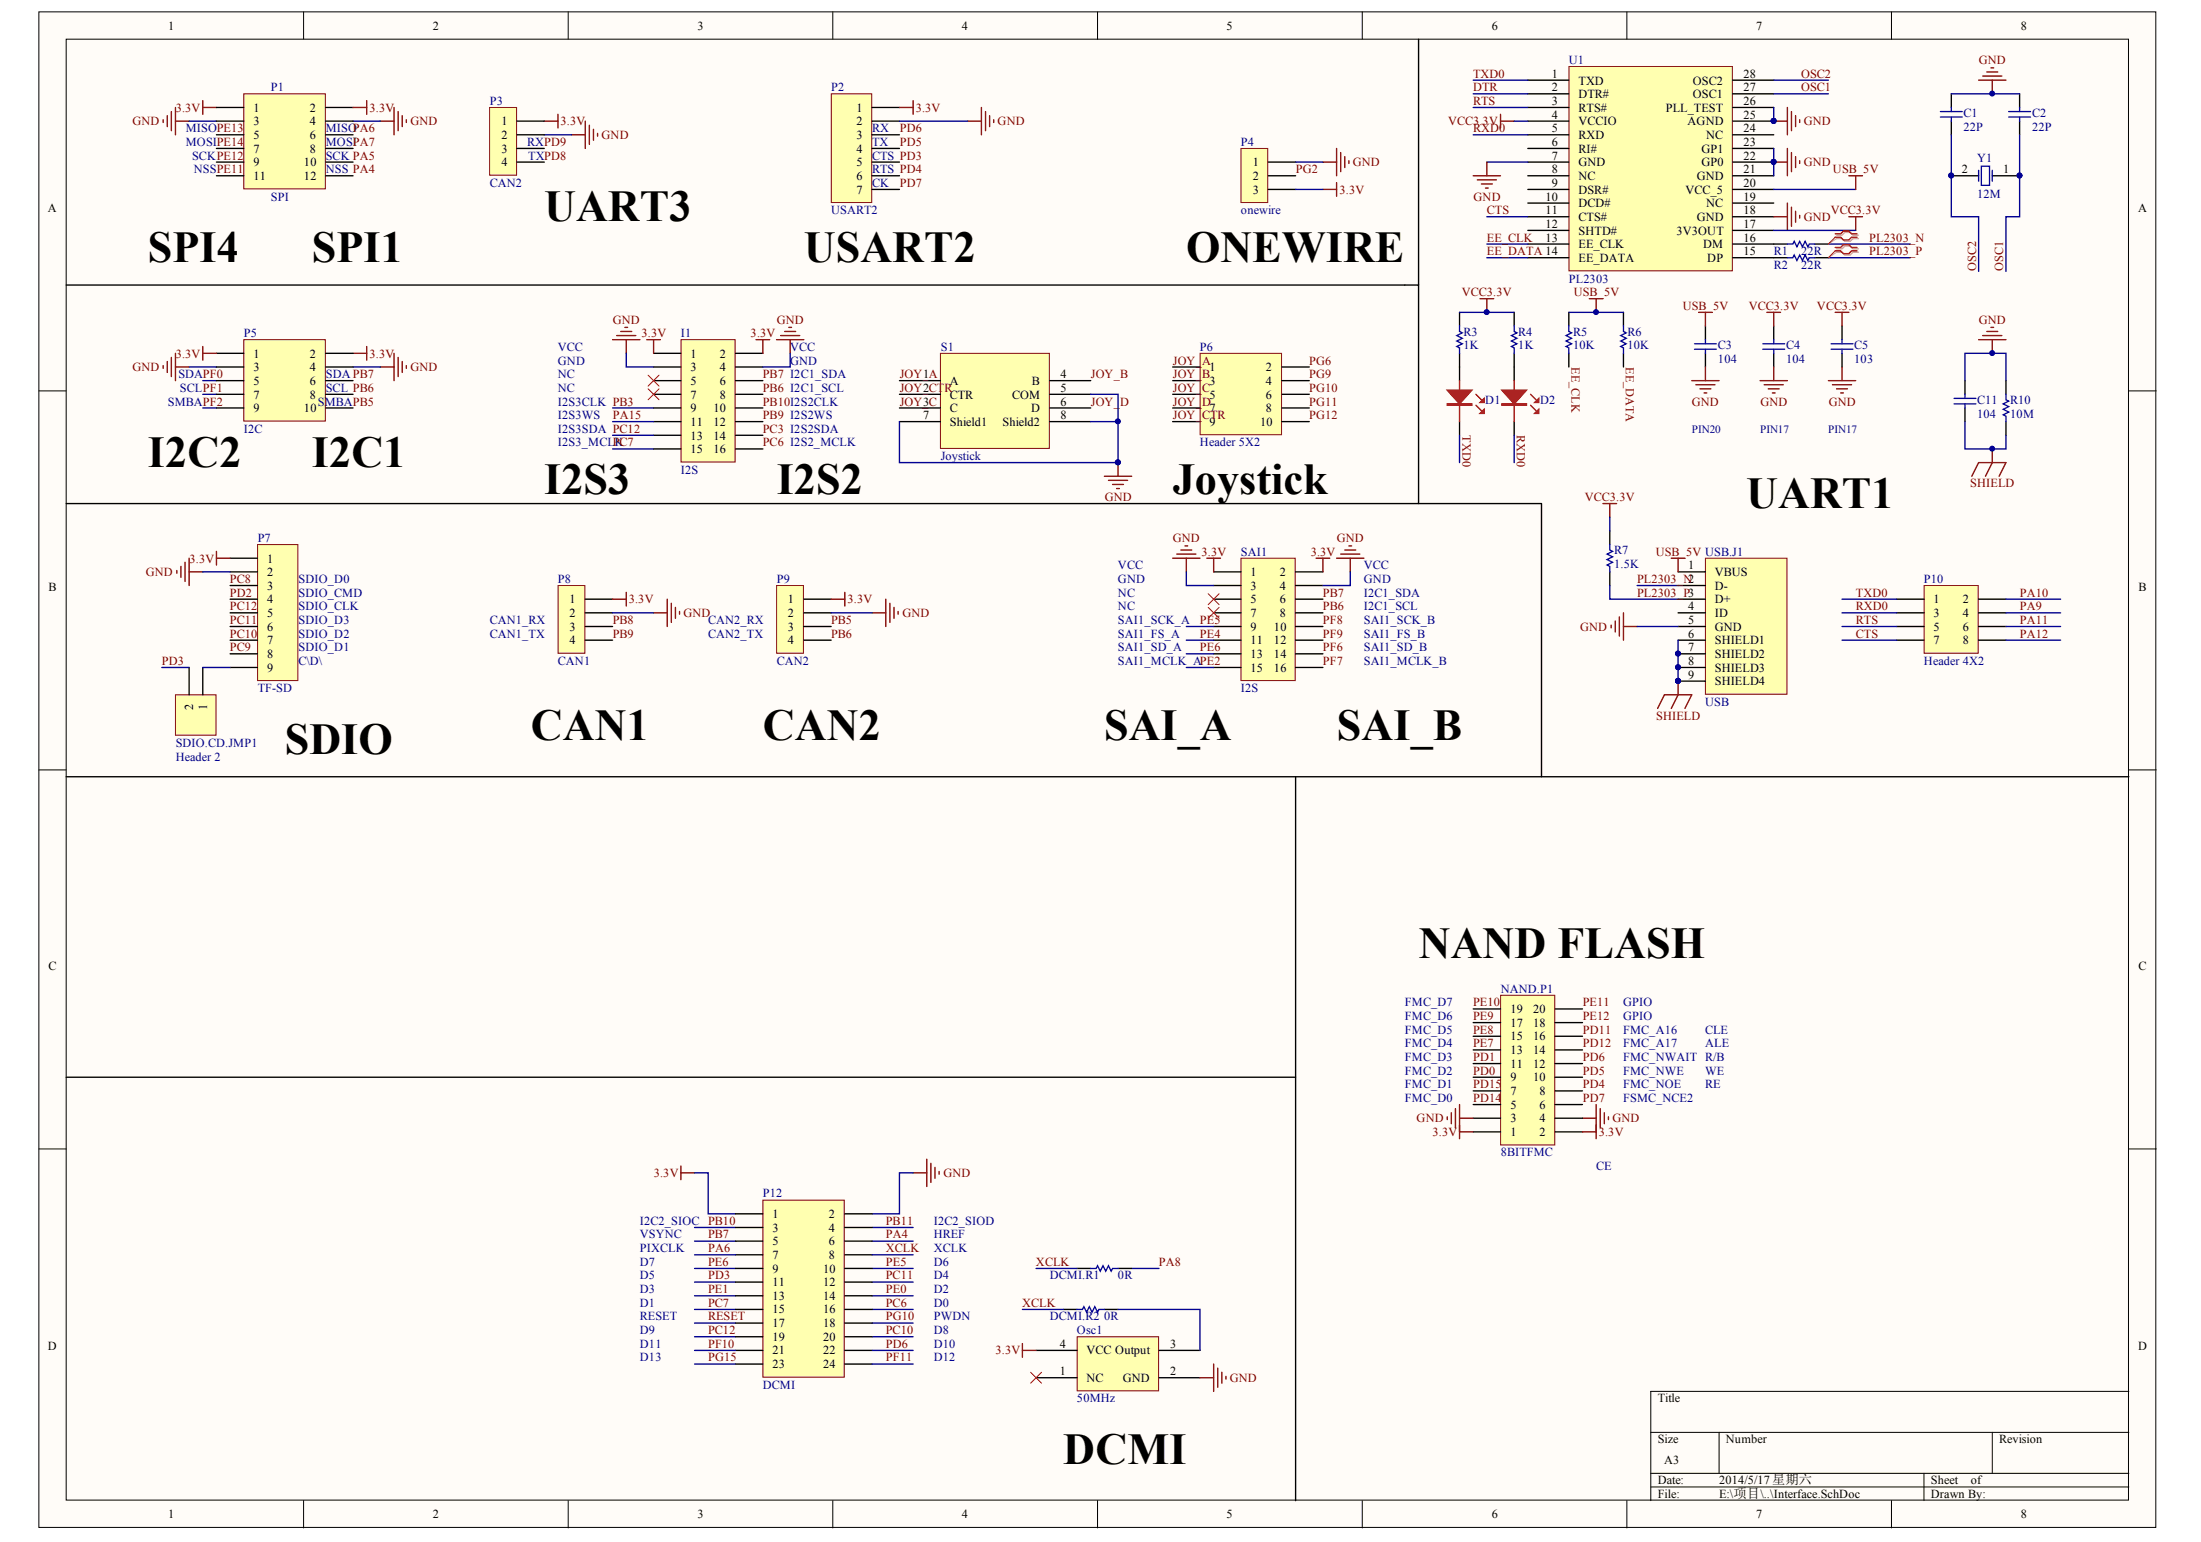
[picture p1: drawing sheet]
<svg xmlns="http://www.w3.org/2000/svg" width="291mm" height="204mm" viewBox="0 0 291 204" stroke-linecap="round" stroke-linejoin="round" font-family="sans-serif">
<g fill="#fffcf8" stroke="#000" stroke-width=".13">
<path d="M5.1 1.6h280v200.4h-280z"/>
<path d="M8.8 5.2h272.7v193.2h-272.7z"/>
</g>
<g fill="none" stroke="#000" stroke-width=".13">
<path d="M40.1 1.6v3.6M75.1 1.6v3.6M110.1 1.6v3.6M145.1 1.6v3.6M180.1 1.6v3.6M215.1 1.6v3.6M250.1 1.6v3.6M5.1 51.7h3.7M281.5 51.7h3.6M5.1 101.8h3.7M281.5 101.8h3.6M5.1 151.9h3.7"/>
<path d="M281.5 151.9h3.6M40.1 198.4v3.7M75.1 198.4v3.7M110.1 198.4v3.7M145.1 198.4v3.7M180.1 198.4v3.7M215.1 198.4v3.7M218.3 189.4h63.2M218.3 194.8h63.2M218.3 196.6h63.2M227.3 189.4v5.4M250.1 198.4v3.7"/>
<path d="M254.4 194.8v3.6M263.4 189.4v5.4M281.5 184h-63.2v14.4"/>
</g>
<path d="M23.4 75.4v.4M23.9 74.9v1.4M24.5 74.4v2.5M25 73.8v3.6M25 75.6h1.8" fill="none" stroke="#800000" stroke-width=".18"/>
<path d="M34.1 72h5.3v18h-5.3z" fill="#ffffb0" stroke="#800000" stroke-width=".13"/>
<path d="M30.4 73.8h3.6M30.4 75.6h3.6M30.4 77.4h3.6M30.4 79.2h3.6M30.4 81h3.6M30.4 82.8h3.6M30.4 84.7h3.6M30.4 86.5h3.6M30.4 88.3h3.6" fill="none" stroke="#000" stroke-width=".18"/>
<path d="M25 48.5h3.6M26.8 50.3h1.8M26.8 52.1h1.8M26.8 53.9h1.8M46.7 48.5h3.6M26.8 75.6h3.6" fill="none" stroke="#000080" stroke-width=".18"/>
<g fill="none" stroke="#800000" stroke-width=".18">
<path d="M21.6 48.3v.4M22.1 47.8v1.5M22.7 47.3v2.5M23.2 46.7v3.6M23.2 48.5h1.8M46.7 46.7h1.8M48.5 45.8v1.8M50.3 48.5h1.8M52.1 46.7v3.6M52.6 47.3v2.5M53.2 47.8v1.5M53.7 48.3v.4"/>
<path d="M28.6 72.9v1.8M28.6 73.8h1.8"/>
</g>
<path d="M32.2 44.9h10.8v10.8h-10.8z" fill="#ffffb0" stroke="#800000" stroke-width=".13"/>
<path d="M28.6 46.7h3.6M28.6 48.5h3.6M28.6 50.3h3.6M28.6 52.1h3.6M28.6 53.9h3.6M43.1 46.7h3.6M43.1 48.5h3.6M43.1 50.3h3.6M43.1 52.1h3.6M43.1 53.9h3.6" fill="none" stroke="#000" stroke-width=".18"/>
<g fill="none" stroke="#800000" stroke-width=".18">
<path d="M21.6 15.8v.4M22.1 15.3v1.4M22.7 14.8v2.5M23.2 14.2v3.6M23.2 16h1.8M26.8 13.3v1.8M26.8 14.2h1.8M50.3 16h1.8M52.1 14.2v3.6M52.6 14.8v2.5M53.2 15.3v1.4M53.7 15.8v.4"/>
<path d="M26.8 45.8v1.8M26.8 46.7h1.8"/>
</g>
<path d="M25 16h3.6M46.7 16h3.6" fill="none" stroke="#000080" stroke-width=".18"/>
<path d="M32.2 12.4h10.8v12.6h-10.8z" fill="#ffffb0" stroke="#800000" stroke-width=".13"/>
<path d="M28.6 14.2h3.6M28.6 16h3.6M28.6 17.8h3.6M28.6 19.6h3.6M43.1 14.2h3.6M43.1 16h3.6M43.1 17.8h3.6M43.1 19.6h3.6M28.6 21.4h3.6M28.6 23.2h3.6M43.1 21.4h3.6M43.1 23.2h3.6" fill="none" stroke="#000" stroke-width=".18"/>
<path d="M124.4 46.7h14.4v12.6h-14.4z" fill="#ffffb0" stroke="#800000" stroke-width=".13"/>
<path d="M118.9 50.3h5.5M118.9 52.1h5.5M118.9 53.9h5.5M118.9 55.8h5.5M138.8 50.3h5.4M138.8 52.1h5.4M138.8 53.9h5.4M138.8 55.8h5.4" fill="none" stroke="#000" stroke-width=".18"/>
<path d="M46.7 14.2h1.8M48.5 13.3v1.8M146 63h3.6M146.6 63.5h2.5M147.1 64.1h1.5M147.7 64.6h.3M147.8 61.2v1.8" fill="none" stroke="#800000" stroke-width=".18"/>
<g fill="#000080" stroke="#000080" stroke-width=".13">
<circle cx="147.8" cy="61.1" r=".33"/>
<circle cx="147.8" cy="55.7" r=".33"/>
</g>
<path d="M144.2 55.8h3.6" fill="none" stroke="#000080" stroke-width=".18"/>
<path d="M73.8 77.4h3.5v9h-3.5z" fill="#ffffb0" stroke="#800000" stroke-width=".13"/>
<path d="M77.4 79.2h3.6M77.4 81h3.6M77.4 82.8h3.6M77.4 84.7h3.6" fill="none" stroke="#000" stroke-width=".18"/>
<path d="M81 79.2h1.8M82.8 78.3v1.8M88.2 79.2v3.6M88.8 79.8v2.5M86.4 81h1.8M89.3 80.3v1.5M89.9 80.9v.3" fill="none" stroke="#800000" stroke-width=".18"/>
<path d="M81 81h5.4" fill="none" stroke="#000080" stroke-width=".18"/>
<path d="M102.7 77.4h3.5v9h-3.5z" fill="#ffffb0" stroke="#800000" stroke-width=".13"/>
<path d="M106.3 79.2h3.6M106.3 81h3.6M106.3 82.8h3.6M106.3 84.7h3.6" fill="none" stroke="#000" stroke-width=".18"/>
<g fill="none" stroke="#800000" stroke-width=".18">
<path d="M109.9 79.2h1.8M111.7 78.3v1.8M117.1 79.2v3.6M117.7 79.8v2.5M115.3 81h1.8M118.2 80.3v1.5M118.8 80.9v.3M90 155.1h1.8M90 154.2v1.8M120.7 155.1h1.8M122.5 153.3v3.6M123.1 153.8v2.6"/>
<path d="M123.6 154.4v1.4M124.2 154.9v.4"/>
</g>
<g fill="none" stroke="#000080" stroke-width=".18">
<path d="M109.9 81h5.4M91.8 155.1h1.8v5.4h3.7M120.7 155.1h-1.8v5.4h-3.6M91.8 162.3h5.5M91.8 164.1h5.5M91.8 167.7h5.5M91.8 169.5h5.5M91.8 171.3h5.5M91.8 173.2h5.5M91.8 175h5.5M91.8 176.8h5.5M115.3 162.3h5.4"/>
<path d="M115.3 164.1h5.4M115.3 167.7h5.4M115.3 169.5h5.4M115.3 171.3h5.4M115.3 173.2h5.4M115.3 175h5.4M115.3 176.8h5.4"/>
</g>
<path d="M100.9 158.7h10.7v23.4h-10.7z" fill="#ffffb0" stroke="#800000" stroke-width=".13"/>
<g fill="none" stroke="#000" stroke-width=".18">
<path d="M97.3 160.5h3.6M97.3 162.3h3.6M97.3 164.1h3.6M97.3 165.9h3.6M97.3 167.7h3.6M97.3 169.5h3.6M97.3 171.3h3.6M97.3 173.2h3.6M97.3 175h3.6M97.3 176.8h3.6M97.3 178.6h3.6M111.7 160.5h3.6"/>
<path d="M111.7 162.3h3.6M111.7 164.1h3.6M111.7 165.9h3.6M111.7 167.7h3.6M111.7 169.5h3.6M111.7 171.3h3.6M111.7 173.2h3.6M111.7 175h3.6M111.7 176.8h3.6M111.7 178.6h3.6M142.4 167.7h1.8M147.8 167.7h1.8"/>
<path d="M97.3 180.4h3.6M111.7 180.4h3.6"/>
</g>
<path d="M91.8 178.6h5.5M91.8 165.9h5.5M115.3 178.6h5.4M115.3 165.9h5.4M149.6 167.7h3.7M91.8 180.4h5.5M115.3 180.4h5.4" fill="none" stroke="#000080" stroke-width=".18"/>
<path d="M144.2 167.7h.7l.2-.3 .4 .7 .4-.7 .3 .7 .4-.7 .3 .7 .2-.4h.7" fill="none" stroke="#00f" stroke-width=".18"/>
<path d="M90.1 44.9h7.1v16.2h-7.1z" fill="#ffffb0" stroke="#800000" stroke-width=".13"/>
<g fill="none" stroke="#000" stroke-width=".18">
<path d="M86.4 46.7h3.6M86.4 48.5h3.6M86.4 50.3h3.6M86.4 52.1h3.6M86.4 53.9h3.6M86.4 55.8h3.6M86.4 57.6h3.6M86.4 59.4h3.6M97.3 46.7h3.6M97.3 48.5h3.6M97.3 50.3h3.6M97.3 52.1h3.6"/>
<path d="M97.3 53.9h3.6M97.3 55.8h3.6M97.3 57.6h3.6M97.3 59.4h3.6"/>
</g>
<g fill="none" stroke="#800000" stroke-width=".18">
<path d="M81 44.9h3.6M81.5 44.4h2.6M82.1 43.8h1.4M82.6 43.3h.4M82.8 44.9v1.8M85.5 44.9h1.8M86.4 44.9v1.8M100 44.9h1.8M100.9 44.9v1.8M102.7 44.9h3.6M103.2 44.4h2.6M103.8 43.8h1.4"/>
<path d="M104.3 43.3h.4M104.5 44.9v1.8"/>
</g>
<path d="M81 53.9h5.4M81 55.8h5.4M81 57.6h5.4M81 59.4h5.4M82.8 46.7v1.8h3.6M104.5 46.7v1.8h-3.6" fill="none" stroke="#000080" stroke-width=".18"/>
<path d="M142.4 176.8h10.8v7.1h-10.8z" fill="#ffffb0" stroke="#800000" stroke-width=".13"/>
<path d="M137 178.6h5.4M140.6 173.2h1.8M146 173.2h1.8M153.3 178.6h5.4M137 182.2h5.4M153.3 182.2h5.4" fill="none" stroke="#000" stroke-width=".18"/>
<path d="M135.2 173.2h5.4M137 167.7h5.4M147.8 173.2h10.9v5.4" fill="none" stroke="#000080" stroke-width=".18"/>
<path d="M142.4 173.2h.7l.2-.4 .4 .7 .3-.7 .4 .7 .4-.7 .3 .7 .2-.3h.7" fill="none" stroke="#00f" stroke-width=".18"/>
<path d="M135.2 177.7v1.8M135.2 178.6h1.8M158.7 182.2h1.8M160.5 180.4v3.6M161 180.9v2.5M161.6 181.5v1.4M162.1 182v.4" fill="none" stroke="#800000" stroke-width=".18"/>
<path d="M164.1 19.6h3.5v7.2h-3.5z" fill="#ffffb0" stroke="#800000" stroke-width=".13"/>
<path d="M167.7 21.4h3.6M167.7 23.2h3.6M167.7 25h3.6" fill="none" stroke="#000" stroke-width=".18"/>
<g fill="none" stroke="#800000" stroke-width=".18">
<path d="M72 16h1.8M73.8 15.1v1.8M75.6 17.8h1.8M77.4 16v3.6M77.9 16.6v2.5M78.5 17.1v1.4M79 17.6v.4M176.7 19.6v3.6M174.9 21.4h1.8M174.9 25h1.8M176.7 24.1v1.9M177.3 20.2v2.5"/>
<path d="M177.8 20.7v1.5M178.4 21.3v.3"/>
</g>
<path d="M72 17.8h3.6M171.3 21.4h3.6M171.3 25h3.6" fill="none" stroke="#000080" stroke-width=".18"/>
<path d="M158.7 46.7h10.8v10.8h-10.8z" fill="#ffffb0" stroke="#800000" stroke-width=".13"/>
<path d="M155.1 48.5h3.6M155.1 50.3h3.6M155.1 52.1h3.6M155.1 53.9h3.6M155.1 55.8h3.6M169.5 48.5h3.6M169.5 50.3h3.6M169.5 52.1h3.6M169.5 53.9h3.6M169.5 55.8h3.6" fill="none" stroke="#000" stroke-width=".18"/>
<path d="M109.9 12.4h5.4v14.4h-5.4z" fill="#ffffb0" stroke="#800000" stroke-width=".13"/>
<path d="M115.3 14.2h3.6M115.3 16h3.6M115.3 17.8h3.6M115.3 19.6h3.6M115.3 21.4h3.6M115.3 23.2h3.6M115.3 25h3.6" fill="none" stroke="#000" stroke-width=".18"/>
<path d="M118.9 14.2h1.8M120.7 13.3v1.8M128 16h1.8M129.8 14.2v3.6M130.3 14.8v2.5M130.9 15.3v1.4M131.4 15.8v.4" fill="none" stroke="#800000" stroke-width=".18"/>
<path d="M118.9 16h9.1" fill="none" stroke="#000080" stroke-width=".18"/>
<path d="M23.2 91.9h5.4v5.3h-5.4z" fill="#ffffb0" stroke="#800000" stroke-width=".13"/>
<path d="M8.8 37.7h177M8.8 66.6h195M25 88.3v3.6M26.8 88.3v3.6M8.8 102.7h272.7M8.8 142.4h162.5" fill="none" stroke="#000" stroke-width=".18"/>
<path d="M144.2 52.1h3.6v9.1h-28.9v-5.4M21.4 88.3h3.6M26.8 88.3h3.6" fill="none" stroke="#000080" stroke-width=".18"/>
<circle cx="147.8" cy="61.1" r=".33" fill="#000080" stroke="#000080" stroke-width=".13"/>
<path d="M164.1 73.8h7.2v16.2h-7.2z" fill="#ffffb0" stroke="#800000" stroke-width=".13"/>
<g fill="none" stroke="#000" stroke-width=".18">
<path d="M160.5 75.6h3.6M160.5 77.4h3.6M160.5 79.2h3.6M171.3 75.6h3.6M171.3 77.4h3.6M171.3 79.2h3.6M160.5 81h3.6M160.5 82.8h3.6M160.5 84.7h3.6M160.5 86.5h3.6M160.5 88.3h3.6M171.3 81h3.6"/>
<path d="M171.3 82.8h3.6M171.3 84.7h3.6M171.3 86.5h3.6M171.3 88.3h3.6"/>
</g>
<g fill="none" stroke="#800000" stroke-width=".18">
<path d="M155.1 73.8h3.6M155.6 73.3h2.5M156.1 72.7h1.5M156.7 72.2h.4M156.9 73.8v1.8M159.6 73.8h1.8M160.5 73.8v1.8M174 73.8h1.8M174.9 73.8v1.8M176.7 73.8h3.7M177.3 73.3h2.5M177.8 72.7h1.5"/>
<path d="M178.4 72.2h.3M178.5 73.8v1.8"/>
</g>
<path d="M156.9 75.6v1.8h3.6M178.5 75.6v1.8h-3.6M156.9 82.8h3.6M156.9 84.7h3.6M156.9 86.5h3.6M156.9 88.3h3.6" fill="none" stroke="#000080" stroke-width=".18"/>
<path d="M64.7 14.2h3.6v9h-3.6z" fill="#ffffb0" stroke="#800000" stroke-width=".13"/>
<path d="M68.4 16h3.6M68.4 17.8h3.6M68.4 19.6h3.6M187.6 5.2v32.5M68.4 21.4h3.6M185.8 37.7h1.8v28.9M203.8 66.6v36.1M171.3 102.7v95.7" fill="none" stroke="#000" stroke-width=".18"/>
<path d="M85.7 49.6l1.4 1.5M85.7 51.4l1.4 1.5M87.1 49.6l-1.4 1.5M87.1 51.4l-1.4 1.5M159.8 78.5l1.4 1.5M161.2 78.5l-1.4 1.5M159.8 80.3l1.4 1.5M161.2 80.3l-1.4 1.5M136.3 181.5l1.4 1.4M137.7 181.5l-1.4 1.4" fill="none" stroke="#f00" stroke-width=".13"/>
<path d="M207.5 8.8h21.6v27h-21.6z" fill="#ffffb0" stroke="#800000" stroke-width=".13"/>
<g fill="none" stroke="#000" stroke-width=".18">
<path d="M202 10.6h5.4M202 12.4h5.4M202 14.2h5.4M202 16h5.4M202 17.8h5.4M202 19.6h5.4M229.1 10.6h5.4M229.1 12.4h5.4M229.1 14.2h5.4M229.1 16h5.4M229.1 17.8h5.4M229.1 19.6h5.4"/>
<path d="M202 21.4h5.4M202 23.2h5.4M202 25h5.4M202 26.9h5.4M202 28.7h5.4M202 30.5h5.4M202 32.3h5.4M202 34.1h5.4M229.1 21.4h5.4M229.1 23.2h5.4M229.1 25h5.4M229.1 26.9h5.4"/>
<path d="M229.1 28.7h5.4M229.1 30.5h5.4M229.1 32.3h7.2M229.1 34.1h7.2M240 32.3h1.8M240 34.1h1.8M193 41.3v1.8M193 46.7v3.6M193 55.8v1.8M200.2 41.3v1.8M200.2 46.7v3.6M200.2 55.8v1.8"/>
<path d="M207.4 41.3v1.8M207.4 46.7v1.8M214.7 41.3v1.8M214.7 46.7v1.8M225.5 43.1v1.8M225.5 46.7v1.8M234.5 43.1v1.8M234.5 46.7v1.8M243.6 43.1v1.8M243.6 46.7v1.8"/>
</g>
<g fill="#000080" stroke="#000080" stroke-width=".13">
<circle cx="234.5" cy="21.4" r=".33"/>
<circle cx="234.5" cy="16" r=".33"/>
<circle cx="211" cy="41.3" r=".33"/>
<circle cx="196.6" cy="41.3" r=".33"/>
</g>
<g fill="none" stroke="#00f" stroke-width=".18">
<path d="M236.3 32.3h.8l.2-.4 .3 .7 .4-.7 .3 .7 .4-.7 .4 .7 .1-.3h.8M236.3 34.1h.8l.2-.4 .3 .7 .4-.7 .3 .7 .4-.7 .4 .7 .1-.3h.8M193 43.1v.7l.4 .2-.8 .4 .8 .3-.8 .4 .8 .4-.8 .3 .4 .2v.7M200.2 43.1v.7l.4 .2-.7 .4 .7 .3-.7 .4 .7 .4-.7 .3 .3 .2v.7M207.4 43.1v.7l.4 .2-.7 .4 .7 .3-.7 .4 .7 .4-.7 .3 .3 .2v.7M214.7 43.1v.7l.3 .2-.7 .4 .7 .3-.7 .4 .7 .4-.7 .3 .4 .2v.7M224.1 45.5h2.9M224.1 46.2h2.9M225.5 44.9v.6M225.5 46.2v.5M233.1 45.5h2.9M233.1 46.2h2.9"/>
<path d="M234.5 44.9v.6M234.5 46.2v.5M242.1 45.5h2.9M242.1 46.2h2.9M243.6 44.9v.6M243.6 46.2v.5"/>
</g>
<g fill="none" stroke="#800000" stroke-width=".18">
<path d="M198.4 16h1.8M198.4 15.1v1.8M234.5 16h1.8M236.3 14.2v3.6M236.3 19.6v3.6M236.9 14.8v2.5M237.4 15.3v1.4M238 15.8v.4M194.8 23.2h3.6M195.3 23.8h2.6M195.7 39.5h1.8M195.9 24.3h1.4"/>
<path d="M196.4 24.9h.4M196.6 21.4v1.8M196.6 39.5v1.8M210.2 39.5h1.8M211.1 39.5v1.8M234.5 21.4h1.8M234.5 28.7h1.8M236.3 26.9v3.6M236.9 20.2v2.5M236.9 27.4v2.5M237.4 20.7v1.5M237.4 27.9v1.5"/>
<path d="M238 21.3v.3M238 28.5v.3M244.5 23.2h1.8M244.5 28.7h1.8M245.4 23.2v1.8M245.4 28.7v1.8M223.7 50.3h3.6M224.2 50.9h2.6M224.6 41.3h1.8M224.8 51.4h1.4M225.3 52h.4M225.5 41.3v1.8"/>
<path d="M225.5 48.5v1.8M232.7 50.3h3.6M233.3 50.9h2.5M233.6 41.3h1.8M233.8 51.4h1.5M234.4 52h.3M234.5 41.3v1.8M234.5 48.5v1.8M241.8 50.3h3.6M242.3 50.9h2.5M242.7 41.3h1.8M242.9 51.4h1.4"/>
<path d="M243.4 52h.4M243.6 41.3v1.8M243.6 48.5v1.8"/>
</g>
<g fill="none" stroke="#000080" stroke-width=".18">
<path d="M194.8 12.4h7.2M194.8 14.2h7.2M194.8 10.6h7.2M194.8 17.8h7.2M200.2 16h1.8M234.5 14.2v1.8M234.5 19.6v3.6M234.5 12.4h7.3M234.5 10.6h7.3M196.6 32.3h5.4M196.6 34.1h5.4M196.6 21.4h5.4"/>
<path d="M196.6 28.7h5.4M234.5 25h10.9M234.5 30.5h10.9M241.8 32.3h10.8M241.8 34.1h10.8M193 41.3h7.2M193 57.6v3.6M200.2 57.6v3.6M207.4 41.3h7.3"/>
</g>
<path d="M193 50.3v5.5M195.2 53.6l.7 .7M195.2 52.1l.7 .8M200.2 50.3v5.5M202.4 53.6l.7 .7M202.4 52.1l.7 .8" fill="none" stroke="#bf0000" stroke-width=".18"/>
<g fill="#bf0000" stroke="#bf0000" stroke-width=".18">
<path d="M198.6 51.6h3.2l-1.6 1.8z"/>
<path d="M202.9 54.7l.6-.6v.6z"/>
<path d="M202.9 53.2l.6-.5v.5z"/>
<path d="M191.4 51.6h3.2l-1.6 1.8z"/>
<path d="M195.7 54.7l.5-.6v.6z"/>
<path d="M195.7 53.2l.5-.5v.5z"/>
<path d="M198.6 53.4h3.2v.2h-3.2z" fill-rule="evenodd"/>
<path d="M191.4 53.4h3.2v.2h-3.2z" fill-rule="evenodd"/>
</g>
<path d="M242.9 31.1h.7l.3-.4h.8l.3 .4h.7M242.9 31.6h.7l.3 .3h.8l.3-.3h.7M242.9 32.9h.7l.3-.4h.8l.3 .4h.7M242.9 33.4h.7l.3 .3h.8l.3-.3h.7" fill="none" stroke="#d0a19e" stroke-width=".18"/>
<path d="M242.9 31.6l-1.1 .7M242.9 33.4l-1.1 .7" fill="none" stroke="#d0a19e" stroke-width=".13"/>
<path d="M242.7 30.9h.7l.4-.3h.7l.3 .3h.8M242.7 31.4h.7l.4 .3h.7l.3-.3h.8M242.7 32.7h.7l.4-.3h.7l.3 .3h.8M242.7 33.2h.7l.4 .3h.7l.3-.3h.8" fill="none" stroke="#f00" stroke-width=".18"/>
<path d="M242.7 31.4l-.9 .9M242.7 33.2l-.9 .9" fill="none" stroke="#f00" stroke-width=".13"/>
<path d="M225.5 73.8h10.8v18h-10.8z" fill="#ffffb0" stroke="#800000" stroke-width=".13"/>
<g fill="none" stroke="#000" stroke-width=".18">
<path d="M258 12.4v1.8M258 16v1.8M267.1 12.4v1.8M267.1 16v1.8M258 23.2h3.6M263.4 23.2h3.7M212.9 70.2v1.8M212.9 75.6v1.8M221.9 75.6h3.6M221.9 77.4h3.6M221.9 79.2h3.6M221.9 81h3.6"/>
<path d="M221.9 82.8h3.6M221.9 84.7h3.6M221.9 86.5h3.6M221.9 88.3h3.6M221.9 90.1h3.6"/>
</g>
<g fill="#000080" stroke="#000080" stroke-width=".13">
<circle cx="221.9" cy="86.4" r=".33"/>
<circle cx="221.9" cy="88.2" r=".33"/>
<circle cx="221.9" cy="90" r=".33"/>
<circle cx="267" cy="23.2" r=".33"/>
<circle cx="258" cy="23.2" r=".33"/>
<circle cx="263.4" cy="12.4" r=".33"/>
</g>
<path d="M256.6 14.8h2.9M256.6 15.5h2.9M258 14.2v.6M258 15.5v.5M265.6 14.8h2.9M265.6 15.5h2.9M267.1 14.2v.6M267.1 15.5v.5M261.6 22.5v1.5M262 22h1.1v2.5h-1.1zM263.4 22.5v1.5M212.9 72v.7l.3 .2-.7 .4 .7 .3-.7 .4 .7 .4-.7 .3 .4 .2v.7" fill="none" stroke="#00f" stroke-width=".18"/>
<g fill="none" stroke="#800000" stroke-width=".18">
<path d="M261.6 10.6h3.6M262.2 10.1h2.5M262.7 9.5h1.5M263.3 9h.3M263.4 10.6v1.8M212 66.6h1.8M212.9 66.6v1.8M221 73.8h1.8M221.9 73.8v1.8M213 82.7v.3M213.6 82.1v1.5M214.1 81.6v2.5"/>
<path d="M214.7 81v3.7M214.7 82.8h1.8M219.2 93.7l.9-1.8h3.6l-.9 1.8M221.9 90.1v1.8l-.9 1.8"/>
</g>
<path d="M258 17.8v10.9h3.6v7.2M258 12.4h9.1M267.1 17.8v10.9h-1.9v7.2M212.9 77.4v1.8h9M212.9 68.4v1.8M216.5 77.4h5.4M216.5 82.8h5.4M221.9 84.7v5.4" fill="none" stroke="#000080" stroke-width=".18"/>
<path d="M254.4 77.4h7.2v9h-7.2z" fill="#ffffb0" stroke="#800000" stroke-width=".13"/>
<path d="M250.8 79.2h3.6M261.6 79.2h3.6M250.8 81h3.6M250.8 82.8h3.6M250.8 84.7h3.6M261.6 81h3.6M261.6 82.8h3.6M261.6 84.7h3.6" fill="none" stroke="#000" stroke-width=".18"/>
<path d="M243.6 79.2h7.2M265.2 79.2h7.3M243.6 81h7.2M243.6 82.8h7.2M243.6 84.7h7.2M265.2 81h7.3M265.2 82.8h7.3M265.2 84.7h7.3" fill="none" stroke="#000080" stroke-width=".18"/>
<path d="M209.3 147.9h1.8M211.1 146.1v3.6M211.6 146.6v2.5M212.1 147.1v1.5M212.7 147.7v.3" fill="none" stroke="#800000" stroke-width=".18"/>
<path d="M198.4 131.6h7.2v19.8h-7.2z" fill="#ffffb0" stroke="#800000" stroke-width=".13"/>
<g fill="none" stroke="#000" stroke-width=".18">
<path d="M259.8 50.3v1.8M259.8 53.9v1.9M265.2 50.3v1.8M265.2 55.8v1.8M194.8 138.8h3.6M194.8 137h3.6M194.8 135.2h3.6M194.8 133.4h3.6M205.6 138.8h3.7M205.6 137h3.7M205.6 135.2h3.7M205.6 133.4h3.7"/>
<path d="M194.8 149.7h3.6M194.8 147.9h3.6M194.8 146.1h3.6M194.8 144.3h3.6M194.8 142.4h3.6M194.8 140.6h3.6M205.6 149.7h3.7M205.6 147.9h3.7M205.6 146.1h3.7M205.6 144.3h3.7M205.6 142.4h3.7M205.6 140.6h3.7"/>
</g>
<g fill="none" stroke="#800000" stroke-width=".18">
<path d="M261.6 44.9h3.6M262.2 44.4h2.5M262.7 43.8h1.5M263.3 43.3h.3M263.4 59.4v1.8l-.9 1.8M263.4 44.9v1.8M260.7 63l.9-1.8h3.6l-.9 1.8M191.4 147.7v.3M191.9 147.1v1.5M192.5 146.6v2.5M193 146.1v4.5M193 147.9h1.8"/>
<path d="M193 149.7h1.8M209.3 149.7h1.8M211.1 148.8v1.8"/>
</g>
<path d="M258.4 53.4h2.9M258.4 52.7h2.9M259.8 52.1v.6M259.8 53.4v.5M265.2 52.1v.8l.4 .1-.7 .4 .7 .4-.7 .3 .7 .4-.7 .3 .3 .2v.8" fill="none" stroke="#00f" stroke-width=".18"/>
<g fill="#000080" stroke="#000080" stroke-width=".13">
<circle cx="263.4" cy="59.3" r=".33"/>
<circle cx="263.4" cy="46.7" r=".33"/>
</g>
<path d="M259.8 55.8v3.6h5.4v-1.8M259.8 50.3v-3.6h5.4v3.6" fill="none" stroke="#000080" stroke-width=".18"/>
<g font-size="5.8">
<text x="71.9" y="29.2">UART3</text>
<text x="19.6" y="34.6">SPI4</text>
<text x="41.3" y="34.6">SPI1</text>
<text x="106.3" y="34.6">USART2</text>
<text x="156.8" y="34.6">ONEWIRE</text>
<text x="19.6" y="61.7">I2C2</text>
<text x="41.3" y="61.7">I2C1</text>
<text x="71.9" y="65.3">I2S3</text>
<text x="102.7" y="65.3">I2S2</text>
<text x="155.1" y="65.3">Joystick</text>
<text x="230.9" y="67.1">UART1</text>
<text x="37.7" y="99.6">SDIO</text>
<text x="70.2" y="97.8">CAN1</text>
<text x="100.9" y="97.8">CAN2</text>
<text x="146" y="97.8">SAI_A</text>
<text x="176.8" y="97.8">SAI_B</text>
<text x="187.6" y="126.7">NAND FLASH</text>
<text x="140.6" y="193.5">DCMI</text>
</g>
<g font-size="1.6">
<text x="22.2" y="3.9">1</text>
<text x="57.2" y="3.9">2</text>
<text x="92.2" y="3.9">3</text>
<text x="127.2" y="3.9">4</text>
<text x="162.2" y="3.9">5</text>
<text x="197.3" y="3.9">6</text>
<text x="232.2" y="3.9">7</text>
<text x="267.2" y="3.9">8</text>
<text x="205.2" y="10.3">1</text>
<text x="208.7" y="11.2">TXD</text>
<text x="223.9" y="11.2">OSC2</text>
<text x="230.5" y="10.3">28</text>
<text x="33.5" y="14.8">1</text>
<text x="33.5" y="16.5">3</text>
<text x="41" y="14.8">2</text>
<text x="41" y="16.5">4</text>
<text x="66.3" y="16.5">1</text>
<text x="113.3" y="14.8">1</text>
<text x="113.3" y="16.5">2</text>
<text x="205.2" y="12">2</text>
<text x="205.2" y="13.9">3</text>
<text x="205.2" y="15.7">4</text>
<text x="205.2" y="17.4">5</text>
<text x="208.7" y="12.9">DTR#</text>
<text x="208.7" y="14.8">RTS#</text>
<text x="208.7" y="16.5">VCCIO</text>
<text x="220.3" y="14.8">PLL_TEST</text>
<text x="223.2" y="16.5">AGND</text>
<text x="223.9" y="12.9">OSC1</text>
<text x="230.5" y="17.4">24</text>
<text x="230.5" y="15.7">25</text>
<text x="230.5" y="13.9">26</text>
<text x="230.5" y="12">27</text>
<text x="33.5" y="18.4">5</text>
<text x="33.5" y="20.2">7</text>
<text x="33.5" y="22">9</text>
<text x="33.5" y="23.8">11</text>
<text x="40.2" y="22">10</text>
<text x="40.2" y="23.8">12</text>
<text x="41" y="18.4">6</text>
<text x="41" y="20.2">8</text>
<text x="66.3" y="18.4">2</text>
<text x="66.3" y="20.2">3</text>
<text x="66.3" y="22">4</text>
<text x="113.3" y="18.4">3</text>
<text x="113.3" y="20.2">4</text>
<text x="113.3" y="22">5</text>
<text x="113.3" y="23.8">6</text>
<text x="165.6" y="22">1</text>
<text x="165.6" y="23.8">2</text>
<text x="205.2" y="19.3">6</text>
<text x="205.2" y="21.1">7</text>
<text x="205.2" y="22.9">8</text>
<text x="208.7" y="18.4">RXD</text>
<text x="208.7" y="20.2">RI#</text>
<text x="208.7" y="22">GND</text>
<text x="208.7" y="23.8">NC</text>
<text x="224.4" y="23.8">GND</text>
<text x="225" y="22">GP0</text>
<text x="225" y="20.2">GP1</text>
<text x="225.6" y="18.4">NC</text>
<text x="230.5" y="22.9">21</text>
<text x="230.5" y="21.1">22</text>
<text x="230.5" y="19.3">23</text>
<text x="259.4" y="22.9">2</text>
<text x="264.9" y="22.9">1</text>
<text x="6.3" y="28.1">A</text>
<text x="113.3" y="25.6">7</text>
<text x="165.6" y="25.6">3</text>
<text x="204.4" y="26.5">10</text>
<text x="204.4" y="28.3">11</text>
<text x="205.2" y="24.7">9</text>
<text x="208.7" y="25.6">DSR#</text>
<text x="208.7" y="27.4">DCD#</text>
<text x="208.7" y="29.2">CTS#</text>
<text x="222.9" y="25.6">VCC_5</text>
<text x="224.4" y="29.2">GND</text>
<text x="225.6" y="27.4">NC</text>
<text x="230.5" y="28.3">18</text>
<text x="230.5" y="26.5">19</text>
<text x="230.5" y="24.7">20</text>
<text x="282.7" y="28.1">A</text>
<text x="204.4" y="30.1">12</text>
<text x="204.4" y="31.9">13</text>
<text x="208.7" y="31">SHTD#</text>
<text x="208.7" y="32.8">EE_CLK</text>
<text x="208.7" y="34.6">EE_DATA</text>
<text x="221.7" y="31">3V3OUT</text>
<text x="225.2" y="32.8">DM</text>
<text x="225.8" y="34.6">DP</text>
<text x="230.5" y="33.7">15</text>
<text x="230.5" y="31.9">16</text>
<text x="230.5" y="30.1">17</text>
<text x="33.5" y="47.3">1</text>
<text x="41" y="47.3">2</text>
<text x="91.3" y="47.3">1</text>
<text x="95.2" y="47.3">2</text>
<text x="33.5" y="49">3</text>
<text x="33.5" y="50.9">5</text>
<text x="33.5" y="52.7">7</text>
<text x="41" y="49">4</text>
<text x="41" y="50.9">6</text>
<text x="41" y="52.7">8</text>
<text x="91.3" y="49">3</text>
<text x="91.3" y="50.9">5</text>
<text x="91.3" y="52.7">7</text>
<text x="95.2" y="49">4</text>
<text x="95.2" y="50.9">6</text>
<text x="95.2" y="52.7">8</text>
<text x="122.1" y="50">1</text>
<text x="122.1" y="51.8">2</text>
<text x="122.1" y="53.6">3</text>
<text x="125.6" y="50.9">A</text>
<text x="125.6" y="52.7">CTR</text>
<text x="133.8" y="52.7">COM</text>
<text x="136.4" y="50.9">B</text>
<text x="140.2" y="50">4</text>
<text x="140.2" y="51.8">5</text>
<text x="140.2" y="53.6">6</text>
<text x="159.9" y="49">1</text>
<text x="159.9" y="50.9">3</text>
<text x="159.9" y="52.7">5</text>
<text x="167.4" y="49">2</text>
<text x="167.4" y="50.9">4</text>
<text x="167.4" y="52.7">6</text>
<text x="33.5" y="54.5">9</text>
<text x="40.2" y="54.5">10</text>
<text x="91.3" y="54.5">9</text>
<text x="91.3" y="56.3">11</text>
<text x="91.3" y="58.1">13</text>
<text x="91.3" y="59.9">15</text>
<text x="94.3" y="54.5">10</text>
<text x="94.3" y="56.3">12</text>
<text x="94.3" y="58.1">14</text>
<text x="94.3" y="59.9">16</text>
<text x="122.1" y="55.4">7</text>
<text x="125.6" y="54.5">C</text>
<text x="125.6" y="56.3">Shield1</text>
<text x="132.6" y="56.3">Shield2</text>
<text x="136.4" y="54.5">D</text>
<text x="140.2" y="55.4">8</text>
<text x="159.9" y="54.5">7</text>
<text x="159.9" y="56.3">9</text>
<text x="166.6" y="56.3">10</text>
<text x="167.4" y="54.5">8</text>
<text x="35.3" y="74.4">1</text>
<text x="35.3" y="76.1">2</text>
<text x="35.3" y="78">3</text>
<text x="165.4" y="76.1">1</text>
<text x="165.4" y="78">3</text>
<text x="169.2" y="76.1">2</text>
<text x="169.2" y="78">4</text>
<text x="223.2" y="75.3">1</text>
<text x="226.7" y="76.1">VBUS</text>
<text x="226.7" y="78">D-</text>
<text x="6.4" y="78.2">B</text>
<text x="35.3" y="79.8">4</text>
<text x="35.3" y="81.6">5</text>
<text x="35.3" y="83.4">6</text>
<text x="75.3" y="79.8">1</text>
<text x="75.3" y="81.6">2</text>
<text x="75.3" y="83.4">3</text>
<text x="104.2" y="79.8">1</text>
<text x="104.2" y="81.6">2</text>
<text x="104.2" y="83.4">3</text>
<text x="165.4" y="79.8">5</text>
<text x="165.4" y="81.6">7</text>
<text x="165.4" y="83.4">9</text>
<text x="168.5" y="83.4">10</text>
<text x="169.2" y="79.8">6</text>
<text x="169.2" y="81.6">8</text>
<text x="223.2" y="80.7">4</text>
<text x="223.2" y="82.5">5</text>
<text x="226.7" y="79.8">D+</text>
<text x="226.7" y="81.6">ID</text>
<text x="226.7" y="83.4">GND</text>
<text x="255.7" y="79.8">1</text>
<text x="255.7" y="81.6">3</text>
<text x="255.7" y="83.4">5</text>
<text x="259.6" y="79.8">2</text>
<text x="259.6" y="81.6">4</text>
<text x="259.6" y="83.4">6</text>
<text x="282.8" y="78.2">B</text>
<text x="35.3" y="85.2">7</text>
<text x="35.3" y="87">8</text>
<text x="35.3" y="88.8">9</text>
<text x="75.3" y="85.2">4</text>
<text x="104.2" y="85.2">4</text>
<text x="165.4" y="85.2">11</text>
<text x="165.4" y="87">13</text>
<text x="165.4" y="88.8">15</text>
<text x="168.5" y="85.2">12</text>
<text x="168.5" y="87">14</text>
<text x="168.5" y="88.8">16</text>
<text x="223.2" y="84.3">6</text>
<text x="223.2" y="86.1">7</text>
<text x="223.2" y="87.9">8</text>
<text x="223.2" y="89.7">9</text>
<text x="226.7" y="85.2">SHIELD1</text>
<text x="226.7" y="87">SHIELD2</text>
<text x="226.7" y="88.8">SHIELD3</text>
<text x="255.7" y="85.2">7</text>
<text x="259.6" y="85.2">8</text>
<text x="25.6" y="93.9" transform="rotate(-90 25.6 93.9)">2</text>
<text x="27.4" y="93.9" transform="rotate(-90 27.4 93.9)">1</text>
<text x="226.7" y="90.6">SHIELD4</text>
<text x="6.4" y="128.3">C</text>
<text x="282.8" y="128.3">C</text>
<text x="199.7" y="137.6">15</text>
<text x="199.7" y="135.8">17</text>
<text x="199.7" y="134">19</text>
<text x="202.7" y="137.6">16</text>
<text x="202.7" y="135.8">18</text>
<text x="202.7" y="134">20</text>
<text x="199.7" y="143">9</text>
<text x="199.7" y="141.2">11</text>
<text x="199.7" y="139.4">13</text>
<text x="202.7" y="143">10</text>
<text x="202.7" y="141.2">12</text>
<text x="202.7" y="139.4">14</text>
<text x="199.7" y="148.4">3</text>
<text x="199.7" y="146.6">5</text>
<text x="199.7" y="144.8">7</text>
<text x="203.6" y="148.4">4</text>
<text x="203.6" y="146.6">6</text>
<text x="203.6" y="144.8">8</text>
<text x="199.7" y="150.3">1</text>
<text x="203.6" y="150.3">2</text>
<text x="102.1" y="161.1">1</text>
<text x="109.6" y="161.1">2</text>
<text x="102.1" y="162.8">3</text>
<text x="102.1" y="164.7">5</text>
<text x="102.1" y="166.5">7</text>
<text x="109.6" y="162.8">4</text>
<text x="109.6" y="164.7">6</text>
<text x="109.6" y="166.5">8</text>
<text x="102.1" y="168.3">9</text>
<text x="102.1" y="170.1">11</text>
<text x="102.1" y="171.9">13</text>
<text x="102.1" y="173.7">15</text>
<text x="108.8" y="168.3">10</text>
<text x="108.8" y="170.1">12</text>
<text x="108.8" y="171.9">14</text>
<text x="108.8" y="173.7">16</text>
<text x="6.3" y="178.5">D</text>
<text x="102.1" y="175.5">17</text>
<text x="102.1" y="177.3">19</text>
<text x="102.1" y="179.1">21</text>
<text x="108.8" y="175.5">18</text>
<text x="108.8" y="177.3">20</text>
<text x="108.8" y="179.1">22</text>
<text x="140.2" y="178.2">4</text>
<text x="143.7" y="179.1">VCC Output</text>
<text x="154.7" y="178.2">3</text>
<text x="282.7" y="178.5">D</text>
<text x="102.1" y="180.9">23</text>
<text x="108.8" y="180.9">24</text>
<text x="140.2" y="181.9">1</text>
<text x="143.7" y="182.8">NC</text>
<text x="148.5" y="182.8">GND</text>
<text x="154.7" y="181.9">2</text>
<text x="219.2" y="185.4">Title</text>
<text x="219.2" y="190.9">Size</text>
<text x="228.2" y="190.9">Number</text>
<text x="264.3" y="190.9">Revision</text>
<text x="219.2" y="196.3">Date:</text>
<text x="220.1" y="193.6">A3</text>
<text x="227.3" y="196.3">2014/5/17 星期六</text>
<text x="255.3" y="196.3">Sheet</text>
<text x="260.6" y="196.3">of</text>
<text x="22.2" y="200.8">1</text>
<text x="57.2" y="200.8">2</text>
<text x="92.2" y="200.8">3</text>
<text x="127.2" y="200.8">4</text>
<text x="162.2" y="200.8">5</text>
<text x="197.3" y="200.8">6</text>
<text x="219.2" y="198.1">File:</text>
<text x="227.3" y="198.1">E:\项目\..\Interface.SchDoc</text>
<text x="232.2" y="200.8">7</text>
<text x="255.3" y="198.1">Drawn By:</text>
<text x="267.2" y="200.8">8</text>
</g>
<g font-size="1.6" fill="#800000">
<text x="194.8" y="10.3">TXD0</text>
<text x="238.2" y="10.3">OSC2</text>
<text x="261.7" y="8.4">GND</text>
<text x="17.5" y="16.5">GND</text>
<text x="23.2" y="14.8">3.3V</text>
<text x="48.9" y="14.8">3.3V</text>
<text x="54.3" y="16.5">GND</text>
<text x="74.1" y="16.5">3.3V</text>
<text x="119" y="17.4">PD6</text>
<text x="121.1" y="14.8">3.3V</text>
<text x="131.9" y="16.5">GND</text>
<text x="191.5" y="16.5">VCC3.3V</text>
<text x="194.8" y="17.4">RXD0</text>
<text x="194.8" y="13.9">RTS</text>
<text x="194.8" y="12">DTR</text>
<text x="238.2" y="12">OSC1</text>
<text x="238.5" y="16.5">GND</text>
<text x="79.5" y="18.4">GND</text>
<text x="119" y="19.3">PD5</text>
<text x="171.3" y="22.9">PG2</text>
<text x="178.9" y="22">GND</text>
<text x="238.5" y="22">GND</text>
<text x="242.4" y="22.9">USB_5V</text>
<text x="119" y="24.7">PD7</text>
<text x="177.1" y="25.6">3.3V</text>
<text x="194.9" y="26.5">GND</text>
<text x="196.6" y="28.3">CTS</text>
<text x="238.5" y="29.2">GND</text>
<text x="242.1" y="28.3">VCC3.3V</text>
<text x="196.6" y="31.9">EE_CLK</text>
<text x="196.6" y="33.7">EE_DATA 14</text>
<text x="247.2" y="33.7">PL2303_P</text>
<text x="247.2" y="31.9">PL2303_N</text>
<text x="261.3" y="35.9" transform="rotate(-90 261.3 35.9)">OSC2</text>
<text x="264.9" y="35.9" transform="rotate(-90 264.9 35.9)">OSC1</text>
<text x="193.3" y="39.1">VCC3.3V</text>
<text x="208.1" y="39.1">USB_5V</text>
<text x="222.5" y="41">USB_5V</text>
<text x="231.3" y="41">VCC3.3V</text>
<text x="240.3" y="41">VCC3.3V</text>
<text x="23.2" y="47.3">3.3V</text>
<text x="48.9" y="47.3">3.3V</text>
<text x="81" y="42.8">GND</text>
<text x="84.8" y="44.5">3.3V</text>
<text x="99.3" y="44.5">3.3V</text>
<text x="102.7" y="42.8">GND</text>
<text x="261.7" y="42.8">GND</text>
<text x="17.5" y="49">GND</text>
<text x="54.3" y="49">GND</text>
<text x="100.9" y="53.6">PB10I2S2CLK</text>
<text x="100.9" y="50">PB7 I2C1_SDA</text>
<text x="100.9" y="51.8">PB6 I2C1_SCL</text>
<text x="119" y="50">JOY_A</text>
<text x="119" y="53.6">JOY_C</text>
<text x="119" y="51.8">JOY_CTR</text>
<text x="144.2" y="50">JOY_B</text>
<text x="144.2" y="53.6">JOY_</text>
<text x="148.1" y="53.6">D</text>
<text x="155.1" y="48.2">JOY_</text>
<text x="155.1" y="50">JOY_</text>
<text x="155.1" y="51.8">JOY_</text>
<text x="155.1" y="53.6">JOY_</text>
<text x="159" y="48.2">A</text>
<text x="159" y="50">B</text>
<text x="159" y="51.8">C</text>
<text x="159" y="53.6">D</text>
<text x="173.1" y="48.2">PG6</text>
<text x="173.1" y="50">PG9</text>
<text x="173.1" y="51.8">PG10</text>
<text x="173.1" y="53.6">PG11</text>
<text x="207.8" y="48.6" transform="rotate(90 207.8 48.6)">EE_CLK</text>
<text x="215" y="48.6" transform="rotate(90 215 48.6)">EE_DATA</text>
<text x="223.7" y="53.6">GND</text>
<text x="232.8" y="53.6">GND</text>
<text x="241.8" y="53.6">GND</text>
<text x="81" y="55.4">PA15</text>
<text x="81" y="59">PC7</text>
<text x="100.9" y="55.4">PB9 I2S2WS</text>
<text x="100.9" y="57.2">PC3 I2S2SDA</text>
<text x="100.9" y="59">PC6 I2S2_MCLK</text>
<text x="155.1" y="55.4">JOY_</text>
<text x="159" y="55.4">CTR</text>
<text x="173.1" y="55.4">PG12</text>
<text x="193.4" y="57.6" transform="rotate(90 193.4 57.6)">TXD0</text>
<text x="200.6" y="57.6" transform="rotate(90 200.6 57.6)">RXD0</text>
<text x="260.5" y="64.5">SHIELD</text>
<text x="146.1" y="66.2">GND</text>
<text x="155.1" y="71.6">GND</text>
<text x="176.8" y="71.6">GND</text>
<text x="209.6" y="66.2">VCC3.3V</text>
<text x="19.3" y="76.1">GND</text>
<text x="25.1" y="74.4">3.3V</text>
<text x="30.4" y="77.1">PC8</text>
<text x="158.9" y="73.5">3.3V</text>
<text x="173.3" y="73.5">3.3V</text>
<text x="216.5" y="77.1">PL2303_N2</text>
<text x="218.9" y="73.5">USB_5V USB.J1</text>
<text x="30.4" y="82.5">PC11</text>
<text x="30.4" y="80.7">PC12</text>
<text x="30.4" y="78.9">PD2</text>
<text x="81" y="82.5">PB8</text>
<text x="83.1" y="79.8">3.3V</text>
<text x="90.4" y="81.6">GND</text>
<text x="109.9" y="82.5">PB5</text>
<text x="112.1" y="79.8">3.3V</text>
<text x="119.3" y="81.6">GND</text>
<text x="158.7" y="82.5">PE5</text>
<text x="174.9" y="78.9">PB7</text>
<text x="174.9" y="80.7">PB6</text>
<text x="174.9" y="82.5">PF8</text>
<text x="208.9" y="83.4">GND</text>
<text x="216.5" y="78.9">PL2303_P3</text>
<text x="245.4" y="80.7">RXD0</text>
<text x="245.4" y="78.9">TXD0</text>
<text x="245.4" y="82.5">RTS</text>
<text x="267.1" y="80.7">PA9</text>
<text x="267.1" y="78.9">PA10</text>
<text x="267.1" y="82.5">PA11</text>
<text x="21.4" y="87.9">PD3</text>
<text x="30.4" y="86.1">PC9</text>
<text x="30.4" y="84.3">PC10</text>
<text x="81" y="84.3">PB9</text>
<text x="109.9" y="84.3">PB6</text>
<text x="158.7" y="84.3">PE4</text>
<text x="158.7" y="86.1">PE6</text>
<text x="174.9" y="87.9">PF7</text>
<text x="174.9" y="84.3">PF9</text>
<text x="174.9" y="86.1">PF6</text>
<text x="245.4" y="84.3">CTS</text>
<text x="267.1" y="84.3">PA12</text>
<text x="219" y="95.1">SHIELD</text>
<text x="194.8" y="136.7">PE8</text>
<text x="194.8" y="134.8">PE9</text>
<text x="194.8" y="133.1">PE10</text>
<text x="209.3" y="136.7">PD11</text>
<text x="209.3" y="133.1">PE11</text>
<text x="209.3" y="134.8">PE12</text>
<text x="194.8" y="143.9">PD15</text>
<text x="194.8" y="142.1">PD0</text>
<text x="194.8" y="140.3">PD1</text>
<text x="194.8" y="138.5">PE7</text>
<text x="209.3" y="143.9">PD4</text>
<text x="209.3" y="142.1">PD5</text>
<text x="209.3" y="140.3">PD6</text>
<text x="209.3" y="138.5">PD12</text>
<text x="187.3" y="148.4">GND</text>
<text x="194.8" y="145.7">PD14</text>
<text x="209.3" y="145.7">PD7</text>
<text x="213.2" y="148.4">GND</text>
<text x="86.4" y="155.7">3.3V</text>
<text x="124.7" y="155.7">GND</text>
<text x="189.4" y="150.3">3.3V</text>
<text x="211.4" y="150.3">3.3V</text>
<text x="117.1" y="161.9">PB11</text>
<text x="93.6" y="167.4">PE6</text>
<text x="93.6" y="163.8">PB7</text>
<text x="93.6" y="165.6">PA6</text>
<text x="117.1" y="167.4">PE5</text>
<text x="117.1" y="163.8">PA4</text>
<text x="117.1" y="165.6">XCLK</text>
<text x="137" y="167.4">XCLK</text>
<text x="153.3" y="167.4">PA8</text>
<text x="93.6" y="172.8">PC7</text>
<text x="93.6" y="169.2">PD3</text>
<text x="93.6" y="171">PE1</text>
<text x="117.1" y="169.2">PC11</text>
<text x="117.1" y="172.8">PC6</text>
<text x="117.1" y="171">PE0</text>
<text x="135.2" y="172.8">XCLK</text>
<text x="93.6" y="176.4">PC12</text>
<text x="93.6" y="178.2">PF10</text>
<text x="93.6" y="174.6">RESET</text>
<text x="117.1" y="176.4">PC10</text>
<text x="117.1" y="178.2">PD6</text>
<text x="117.1" y="174.6">PG10</text>
<text x="131.6" y="179.1">3.3V</text>
<text x="93.6" y="180">PG15</text>
<text x="117.1" y="180">PF11</text>
<text x="162.6" y="182.8">GND</text>
</g>
<g font-size="1.6" fill="#000080">
<text x="207.5" y="8.4">U1</text>
<text x="24.6" y="17.4">MISOPE13</text>
<text x="35.8" y="12">P1</text>
<text x="43.1" y="17.4">MISOPA6</text>
<text x="64.8" y="13.9">P3</text>
<text x="109.9" y="12">P2</text>
<text x="115.3" y="17.4">RX</text>
<text x="259.6" y="15.5">C1</text>
<text x="259.6" y="17.3">22P</text>
<text x="268.7" y="15.5">C2</text>
<text x="268.7" y="17.3">22P</text>
<text x="24.6" y="19.3">MOSIPE14</text>
<text x="25.4" y="21.1">SCKPE12</text>
<text x="25.6" y="22.9">NSSPE11</text>
<text x="43.1" y="19.3">MOSIPA7</text>
<text x="43.1" y="21.1">SCK PA5</text>
<text x="43.1" y="22.9">NSS PA4</text>
<text x="69.7" y="19.3">RXPD9</text>
<text x="69.8" y="21.1">TXPD8</text>
<text x="115.3" y="19.3">TX</text>
<text x="115.3" y="21.1">CTS PD3</text>
<text x="115.3" y="22.9">RTS PD4</text>
<text x="164.1" y="19.3">P4</text>
<text x="261.5" y="21.5">Y1</text>
<text x="35.8" y="26.5">SPI</text>
<text x="64.8" y="24.7">CAN2</text>
<text x="109.9" y="28.3">USART2</text>
<text x="115.3" y="24.7">CK</text>
<text x="164.1" y="28.3">onewire</text>
<text x="261.5" y="26.2">12M</text>
<text x="234.6" y="33.7">R1</text>
<text x="234.6" y="35.5">R2</text>
<text x="238.2" y="33.7">22R</text>
<text x="238.2" y="35.5">22R</text>
<text x="207.5" y="37.4">PL2303</text>
<text x="32.2" y="44.5">P5</text>
<text x="73.8" y="46.4">VCC</text>
<text x="90" y="44.5">I1</text>
<text x="104.5" y="46.4">VCC</text>
<text x="124.4" y="46.4">S1</text>
<text x="158.7" y="46.4">P6</text>
<text x="193.5" y="44.4">R3</text>
<text x="193.5" y="46.2">1K</text>
<text x="200.8" y="44.4">R4</text>
<text x="200.8" y="46.2">1K</text>
<text x="208" y="44.4">R5</text>
<text x="208" y="46.2">10K</text>
<text x="215.2" y="44.4">R6</text>
<text x="215.2" y="46.2">10K</text>
<text x="227.2" y="46.2">C3</text>
<text x="227.2" y="48">104</text>
<text x="236.2" y="46.2">C4</text>
<text x="236.2" y="48">104</text>
<text x="245.2" y="46.2">C5</text>
<text x="245.2" y="48">103</text>
<text x="22.2" y="53.6">SMBAPF2</text>
<text x="23.6" y="50">SDAPF0</text>
<text x="23.8" y="51.8">SCLPF1</text>
<text x="42" y="53.6">SMBAPB5</text>
<text x="43.1" y="50">SDA PB7</text>
<text x="43.1" y="51.8">SCL PB6</text>
<text x="73.8" y="53.6">I2S3CLK PB3</text>
<text x="73.8" y="48.2">GND</text>
<text x="73.8" y="50">NC</text>
<text x="73.8" y="51.8">NC</text>
<text x="104.5" y="48.2">GND</text>
<text x="196.4" y="53.4">D1</text>
<text x="203.7" y="53.4">D2</text>
<text x="261.5" y="53.4">C11</text>
<text x="265.8" y="53.4">R10</text>
<text x="32.2" y="57.2">I2C</text>
<text x="73.8" y="55.4">I2S3WS</text>
<text x="73.8" y="57.2">I2S3SDA PC12</text>
<text x="73.8" y="59">I2S3_MCLK</text>
<text x="158.7" y="59">Header 5X2</text>
<text x="261.5" y="55.2">104</text>
<text x="265.8" y="55.2">10M</text>
<text x="90" y="62.6">I2S</text>
<text x="124.4" y="60.8">Joystick</text>
<text x="34.1" y="71.6">P7</text>
<text x="39.5" y="77.1">SDIO_D0</text>
<text x="73.8" y="77.1">P8</text>
<text x="102.7" y="77.1">P9</text>
<text x="147.8" y="75.3">VCC</text>
<text x="147.8" y="77.1">GND</text>
<text x="164.1" y="73.5">SAI1</text>
<text x="180.4" y="75.3">VCC</text>
<text x="180.4" y="77.1">GND</text>
<text x="213.4" y="73.3">R7</text>
<text x="213.4" y="75.1">1.5K</text>
<text x="254.4" y="77.1">P10</text>
<text x="39.5" y="80.7">SDIO_CLK</text>
<text x="39.5" y="78.9">SDIO_CMD</text>
<text x="39.5" y="82.5">SDIO_D3</text>
<text x="64.8" y="82.5">CAN1_RX</text>
<text x="93.6" y="82.5">CAN2_RX</text>
<text x="147.8" y="78.9">NC</text>
<text x="147.8" y="80.7">NC</text>
<text x="147.8" y="82.5">SAI1_SCK_A</text>
<text x="180.4" y="78.9">I2C1_SDA</text>
<text x="180.4" y="80.7">I2C1_SCL</text>
<text x="180.4" y="82.5">SAI1_SCK_B</text>
<text x="39.5" y="87.9">C\D\</text>
<text x="39.5" y="86.1">SDIO_D1</text>
<text x="39.5" y="84.3">SDIO_D2</text>
<text x="64.8" y="84.3">CAN1_TX</text>
<text x="73.8" y="87.9">CAN1</text>
<text x="93.6" y="84.3">CAN2_TX</text>
<text x="102.7" y="87.9">CAN2</text>
<text x="147.8" y="84.3">SAI1_FS_A</text>
<text x="147.8" y="86.1">SAI1_SD_A</text>
<text x="147.8" y="87.9">SAI1_MCLK_APE2</text>
<text x="180.4" y="84.3">SAI1_FS_B</text>
<text x="180.4" y="86.1">SAI1_SD_B</text>
<text x="180.4" y="87.9">SAI1_MCLK_B</text>
<text x="254.4" y="87.9">Header 4X2</text>
<text x="34.1" y="91.6">TF-SD</text>
<text x="164.1" y="91.6">I2S</text>
<text x="225.5" y="93.3">USB</text>
<text x="23.2" y="98.7">SDIO.CD.JMP1</text>
<text x="23.2" y="100.6">Header 2</text>
<text x="198.4" y="131.2">NAND.P1</text>
<text x="185.8" y="136.7">FMC_D5</text>
<text x="185.8" y="134.8">FMC_D6</text>
<text x="185.8" y="133.1">FMC_D7</text>
<text x="214.6" y="136.7">FMC_A16</text>
<text x="214.6" y="133.1">GPIO</text>
<text x="214.6" y="134.8">GPIO</text>
<text x="225.5" y="136.7">CLE</text>
<text x="185.8" y="143.9">FMC_D1</text>
<text x="185.8" y="142.1">FMC_D2</text>
<text x="185.8" y="140.3">FMC_D3</text>
<text x="185.8" y="138.5">FMC_D4</text>
<text x="214.6" y="140.3">FMC_NWAIT R/B</text>
<text x="214.6" y="143.9">FMC_NOE</text>
<text x="214.6" y="142.1">FMC_NWE</text>
<text x="214.6" y="138.5">FMC_A17</text>
<text x="225.5" y="143.9">RE</text>
<text x="225.5" y="142.1">WE</text>
<text x="225.5" y="138.5">ALE</text>
<text x="185.8" y="145.7">FMC_D0</text>
<text x="214.6" y="145.7">FSMC_NCE2</text>
<text x="198.4" y="152.9">8BITFMC</text>
<text x="211" y="154.8">CE</text>
<text x="84.6" y="161.9">I2C2_SIOC PB10</text>
<text x="100.9" y="158.3">P12</text>
<text x="123.5" y="161.9">I2C2_SIOD</text>
<text x="84.6" y="167.4">D7</text>
<text x="84.6" y="165.6">PIXCLK</text>
<text x="84.6" y="163.8">VSYNC</text>
<text x="123.5" y="167.4">D6</text>
<text x="123.5" y="165.6">XCLK</text>
<text x="123.5" y="163.8">HREF</text>
<text x="84.6" y="172.8">D1</text>
<text x="84.6" y="171">D3</text>
<text x="84.6" y="169.2">D5</text>
<text x="123.5" y="172.8">D0</text>
<text x="123.5" y="171">D2</text>
<text x="123.5" y="169.2">D4</text>
<text x="138.8" y="169.2">DCMI.R1</text>
<text x="147.8" y="169.2">0R</text>
<text x="84.6" y="174.6">RESET</text>
<text x="84.6" y="176.4">D9</text>
<text x="84.6" y="178.2">D11</text>
<text x="123.5" y="174.6">PWDN</text>
<text x="123.5" y="176.4">D8</text>
<text x="123.5" y="178.2">D10</text>
<text x="138.8" y="174.6">DCMI.R2</text>
<text x="142.4" y="176.4">Osc1</text>
<text x="146" y="174.6">0R</text>
<text x="84.6" y="180">D13</text>
<text x="100.9" y="183.6">DCMI</text>
<text x="123.5" y="180">D12</text>
<text x="142.4" y="185.4">50MHz</text>
</g>
<g font-size="1.5" fill="#000080">
<text x="223.7" y="57.2">PIN20</text>
<text x="232.7" y="57.2">PIN17</text>
<text x="241.7" y="57.2">PIN17</text>
</g>
</svg>
